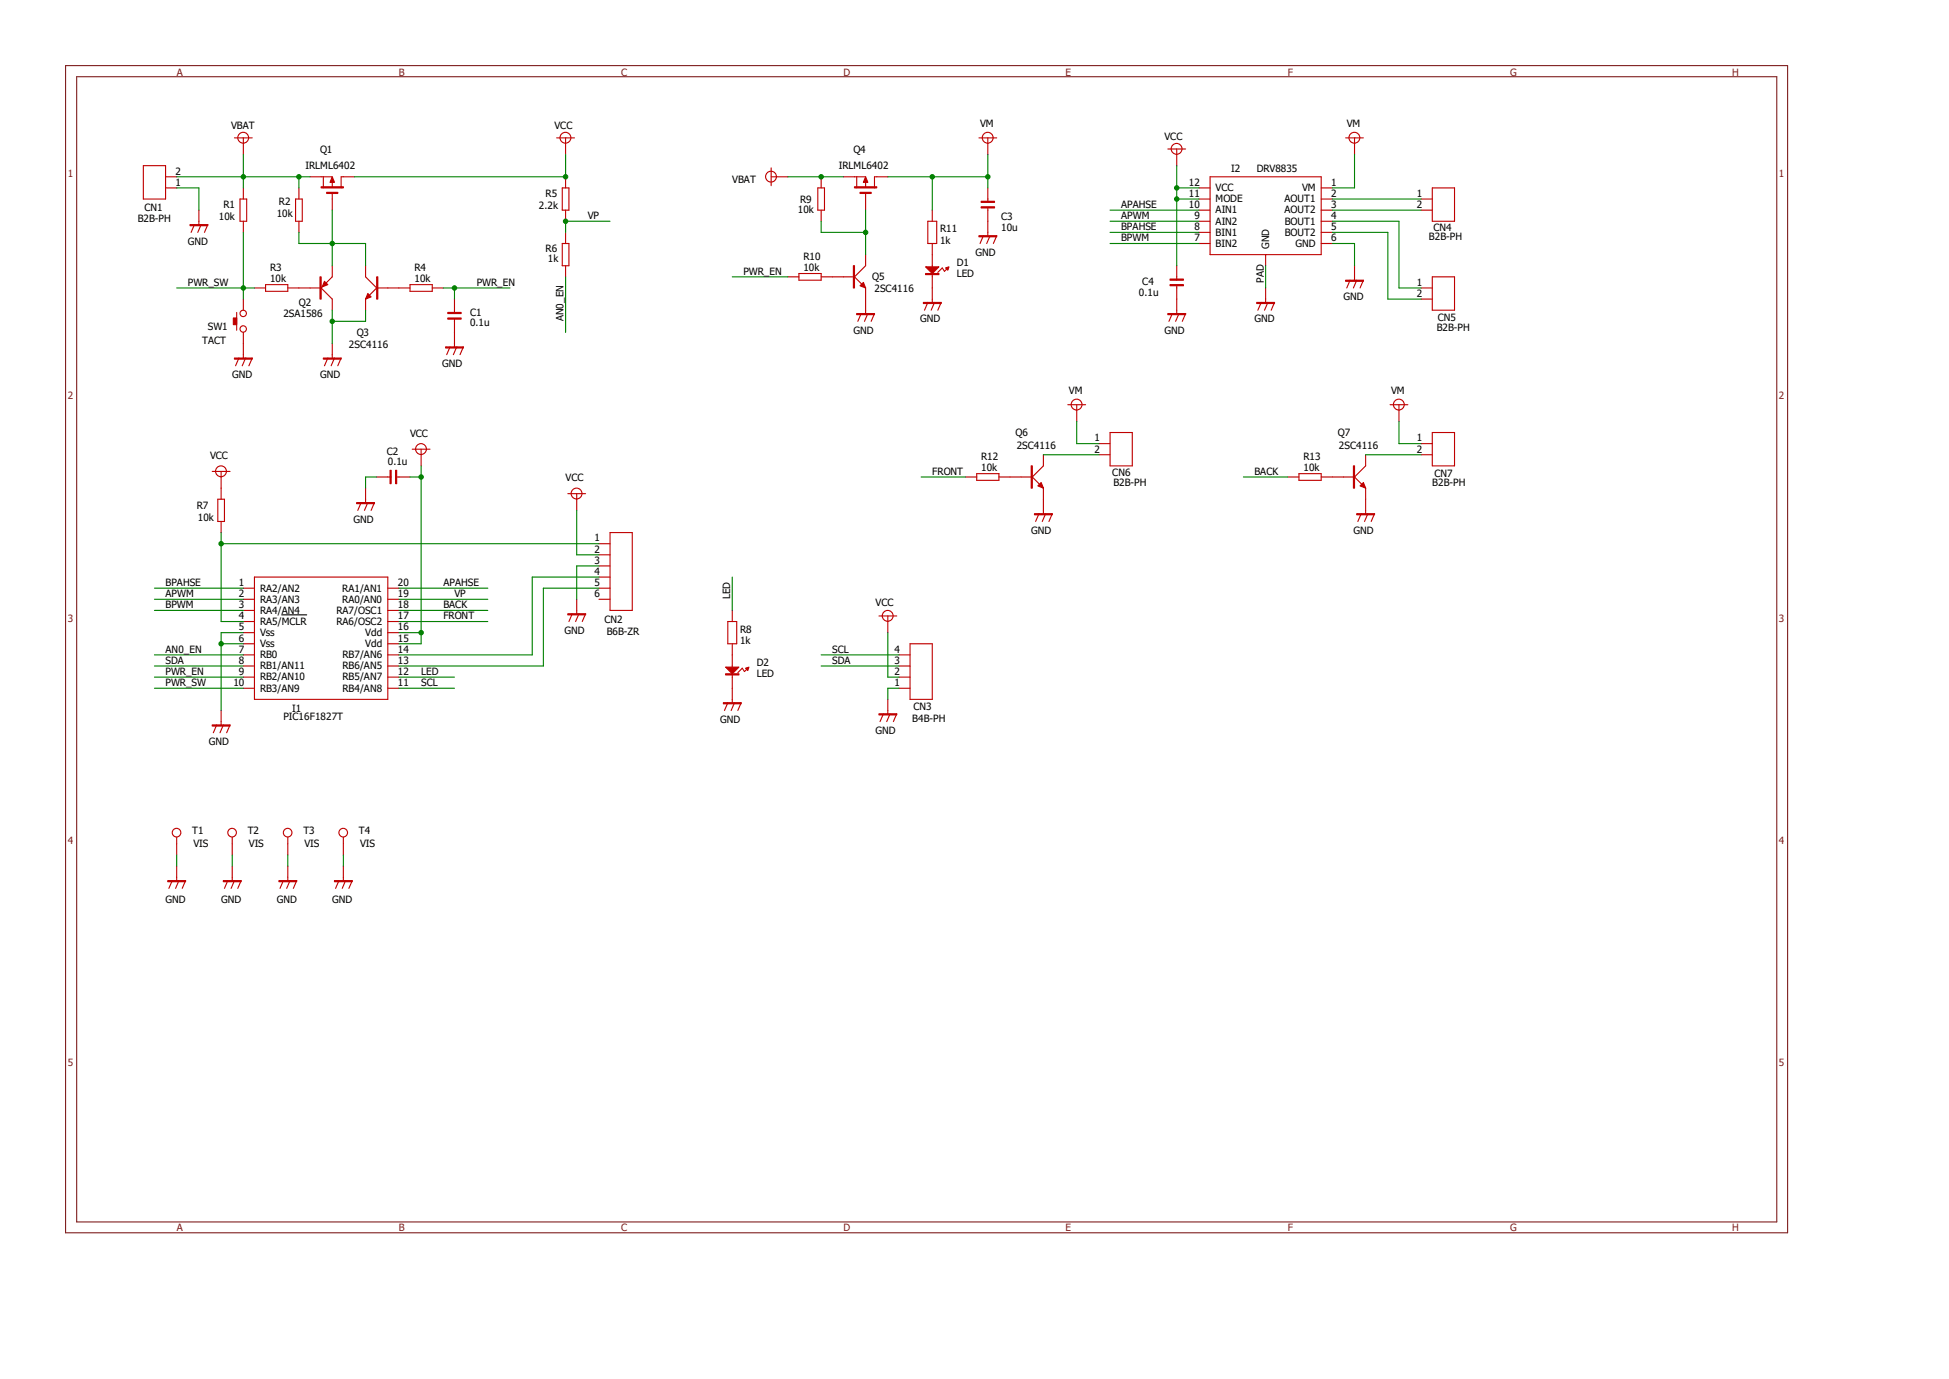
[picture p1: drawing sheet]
<svg xmlns="http://www.w3.org/2000/svg" width="297mm" height="210mm" viewBox="0 0 297 210" stroke-linecap="round" stroke-linejoin="round" font-family="sans-serif">
<path d="M10 10h262.4v177.7h-262.4zM11.7 11.7h259.1v174.4h-259.1z" fill="none" stroke="#802020" stroke-width=".17"/>
<g fill="none" stroke="#c00000" stroke-width=".17">
<path d="M21.8 25.2h3.4v5.1h-3.4zM25.2 28.6h1.7M25.2 26.9h1.7M29.6 34.2l-.5 1.2M30.3 32v2.2M30.6 34.2l-.5 1.2M31.7 34.2l-.5 1.2M35.7 21h2.7M36.6 30.3h1v3.4h-1zM37.1 21v2.5M37.1 28.6v1.7M37.1 33.7v1.7"/>
<path d="M45 30.3h1.1v3.4h-1.1zM45.6 28.6v1.7M45.6 33.7v1.7M47.2 26.9h3.4M49.3 26.9v1.7M50.6 27.6v.8M50.6 29.5v2.5M54 26.9h-2v1.7M84.8 21h2.7M85.7 28.6h1v3.4h-1zM85.7 37.1h1v3.4h-1zM86.2 21v2.5"/>
<path d="M86.2 26.9v1.7M86.2 32v1.7M86.2 35.4v1.7M117.5 26.9h2.6M117.5 25.6v2.7M124.6 28.6h1v3.4h-1zM125.1 26.9v1.7M125.1 32v1.7M128.5 26.9h3.4M130.6 26.9v1.7M131.9 27.6v.8M131.9 29.5v2.5"/>
<path d="M131.9 38.8v1.7l-1.7 1.7 1.7 1.7v3.9M135.3 26.9h-2v1.7M141.4 33.7h1.3v3.4h-1.3zM142.1 32v1.7M142.1 37.1v3.5M149.2 21h2.7M149.9 35.9l-.5 1.2M150.5 21v2.5M150.5 28.6v2.2M150.5 31.7v4.2M150.9 35.9l-.5 1.2M151.9 35.9l-.5 1.2"/>
<path d="M178 22.7h2.7M179.3 22.7v2.5M182.7 28.6h1.7M182.7 30.3h1.7M182.7 32h1.7M182.7 33.7h1.7M182.7 37.1h1.7M182.7 35.4h1.7M184.4 26.9h16.9v11.9h-16.9zM192.9 38.8v1.7M201.3 28.6h1.7M201.3 30.3h1.7"/>
<path d="M201.3 32h1.7M201.3 33.7h1.7M201.3 37.1h1.7M201.3 35.4h1.7M205.1 21h2.7M206.4 21v2.5M216.6 30.3h1.7M216.6 32h1.7M218.3 28.6h3.4v5.1h-3.4zM36.1 47.6v2.7M36.4 54.5l-.5 1.2M37.1 45.6v1.6"/>
<path d="M37.1 50.6v3.9M37.4 54.5l-.5 1.2M38.4 54.5l-.5 1.2M38.8 43.9h1.7M40.5 43.3h3.4v1.1h-3.4zM43.9 43.9h4.9M50 54.5l-.6 1.2M50.6 40.5v1.7l-1.7 1.7 1.7 1.7v1.6M50.6 52.3v2.2M51 54.5l-.5 1.2M52 54.5l-.5 1.2M55.7 40.5v1.7l1.7 1.7-1.7 1.7v1.6"/>
<path d="M57.6 43.9h4.9M62.5 43.3h3.4v1.1h-3.4zM65.9 43.9h1.7M68.6 52.8l-.5 1.2M69.3 45.6v2.2M69.3 48.6v4.2M69.6 52.8l-.5 1.2M70.6 52.8l-.5 1.2M86.2 40.5v1.7M120.1 42.2h1.7M121.8 41.7h3.3v1h-3.3zM125.1 42.2h4.9"/>
<path d="M131.2 47.8l-.5 1.1M132.2 47.8l-.5 1.1M133.3 47.8l-.5 1.1M141.4 46.1l-.5 1.1M142.1 41.8v4.3M142.4 46.1l-.5 1.1M143.4 46.1l-.5 1.1M144.4 40.8l-.5 .5-.3-.5-.7 .7M178.6 47.8l-.5 1.1M179.3 40.5v2.2M179.3 43.5v4.3M179.7 47.8l-.5 1.1"/>
<path d="M180.7 47.8l-.5 1.1M192.2 46.1l-.5 1.1M192.9 43.9v2.2M193.2 46.1l-.5 1.1M194.2 46.1l-.5 1.1M205.7 42.7l-.5 1.2M206.4 40.5v2.2M206.8 42.7l-.6 1.2M207.8 42.7l-.5 1.2M216.6 43.9h1.7M216.6 45.6h1.7M218.3 42.2h3.4v5h-3.4z"/>
<path d="M32.3 71.8h2.8M33.2 76h1v3.4h-1zM33.7 71.8v4.2M33.7 79.4v1.7M55 76.5l-.5 1.2M55.7 74.3v2.2M56 76.5l-.5 1.2M57.1 76.5l-.5 1.2M57.4 72.6h2.2M60.5 72.6h2M62.8 68.4h2.7M64.2 68.4v2.6"/>
<path d="M86.5 75.2h2.7M87.9 75.2v2.5M147.2 72.6h1.6M148.8 72.1h3.4v1.1h-3.4zM152.2 72.6h4.9M158.3 78.2l-.5 1.2M159 69.3v1.7l-1.7 1.6 1.7 1.7v3.9M159.3 78.2l-.5 1.2M160.4 78.2l-.5 1.2M162.7 61.6h2.7M164.1 61.6v2.6M167.5 67.6h1.7"/>
<path d="M167.5 69.3h1.7M169.2 65.9h3.4v5.1h-3.4zM196.3 72.6h1.7M198 72.1h3.3v1.1h-3.3zM201.3 72.6h4.9M207.4 78.2l-.5 1.2M208.1 69.3v1.7l-1.7 1.6 1.7 1.7v3.9M208.4 78.2l-.5 1.2M209.5 78.2l-.5 1.2M211.8 61.6h2.7M213.2 61.6v2.6M216.6 67.6h1.7"/>
<path d="M216.6 69.3h1.7M218.3 65.9h3.4v5.1h-3.4zM37.1 99.7h1.7M37.1 98h1.7M37.1 89.6h1.7M37.1 91.3h1.7M37.1 93h1.7M37.1 94.7h1.7M37.1 96.4h1.7M38.8 87.9h20.3v18.6h-20.3zM59.1 99.7h1.7M59.1 98h1.7"/>
<path d="M59.1 89.6h1.7M59.1 91.3h1.7M59.1 93h1.7M59.1 94.7h1.7M59.1 96.4h1.7M87.2 93.5l-.5 1.2M87.9 91.3v2.2M88.2 93.5l-.5 1.2M89.2 93.5l-.5 1.2M91.3 82.8h1.7M91.3 84.5h1.7M91.3 86.2h1.7"/>
<path d="M91.3 87.9h1.7M91.3 89.6h1.7M91.3 91.3h1.7M93 81.1h3.4v11.9h-3.4zM110.9 94.7h1.4v3.3h-1.4zM111.6 93v1.7M111.6 98v3.6M133.9 93.8h2.8M135.3 93.8v2.6M137 99.7h1.7M138.7 98h3.4v8.5h-3.4zM33 110.4l-.5 1.2"/>
<path d="M33.7 108.2v2.2M34 110.4l-.5 1.2M35.1 110.4l-.6 1.2M37.1 104.8h1.7M37.1 103.1h1.7M37.1 101.4h1.7M59.1 104.8h1.7M59.1 103.1h1.7M59.1 101.4h1.7M110.9 107l-.5 1.2M111.6 102.8v4.2M111.9 107l-.5 1.2"/>
<path d="M112.9 107l-.5 1.2M114 101.8l-.5 .5-.4-.5-.7 .6M134.6 108.7l-.5 1.2M135.3 106.5v2.2M135.6 108.7l-.5 1.2M136.7 108.7l-.6 1.2M137 104.8h1.7M137 103.1h1.7M137 101.4h1.7M26.2 134.1l-.5 1.2M26.9 127.5v2.7M26.9 131.9v2.2"/>
<path d="M27.3 134.1l-.5 1.2M28.3 134.1l-.5 1.2M34.7 134.1l-.5 1.2M35.4 127.5v2.7M35.4 131.9v2.2M35.7 134.1l-.5 1.2M36.7 134.1l-.5 1.2M43.2 134.1l-.5 1.2M43.9 127.5v2.7M43.9 131.9v2.2M44.2 134.1l-.5 1.2M45.2 134.1l-.5 1.2"/>
<path d="M51.6 134.1l-.5 1.2M52.3 127.5v2.7M52.3 131.9v2.2M52.7 134.1l-.5 1.2M53.7 134.1l-.5 1.2"/>
<circle cx="37.1" cy="21" r=".83"/>
<circle cx="86.2" cy="21" r=".83"/>
<circle cx="117.5" cy="26.9" r=".83"/>
<circle cx="150.5" cy="21" r=".83"/>
<circle cx="179.3" cy="22.7" r=".83"/>
<circle cx="206.4" cy="21" r=".83"/>
<circle cx="37.1" cy="47.7" r=".49"/>
<circle cx="37.1" cy="50.1" r=".49"/>
<circle cx="33.7" cy="71.8" r=".83"/>
<circle cx="64.2" cy="68.4" r=".83"/>
<circle cx="87.9" cy="75.2" r=".83"/>
<circle cx="164.1" cy="61.6" r=".83"/>
<circle cx="213.2" cy="61.6" r=".83"/>
<circle cx="135.3" cy="93.8" r=".83"/>
<circle cx="26.9" cy="126.8" r=".66"/>
<circle cx="35.4" cy="126.8" r=".66"/>
<circle cx="43.8" cy="126.8" r=".66"/>
<circle cx="52.3" cy="126.8" r=".66"/>
</g>
<g fill="#c00000" stroke="#c00000" stroke-width=".17">
<path d="M29 34.2h2.7v.2h-2.7z"/>
<path d="M48.9 28.4h3.4v.2h-3.4z"/>
<path d="M50.6 26.9l.4 .9h-.7z"/>
<path d="M49.8 29.3h1.7v.2h-1.7z"/>
<path d="M49.3 54.5h2.7v.2h-2.7z"/>
<path d="M35.7 54.5h2.7v.2h-2.7z"/>
<path d="M67.9 52.8h2.7v.2h-2.7z"/>
<path d="M35.6 48.4h.5v1h-.5z"/>
<path d="M110.2 107h2.7v.2h-2.7z"/>
<path d="M133.9 108.7h2.8v.2h-2.8z"/>
<path d="M149.2 35.9h2.7v.2h-2.7z"/>
<path d="M140.7 46.1h2.7v.1h-2.7z"/>
<path d="M130.6 47.8h2.7v.1h-2.7z"/>
<path d="M191.5 46.1h2.7v.1h-2.7z"/>
<path d="M205.1 42.7h2.7v.1h-2.7z"/>
<path d="M178 47.8h2.7v.1h-2.7z"/>
<path d="M157.6 78.2h2.8v.2h-2.8z"/>
<path d="M206.8 78.2h2.7v.2h-2.7z"/>
<path d="M32.3 110.4h2.8v.2h-2.8z"/>
<path d="M54.4 76.5h2.7v.2h-2.7z"/>
<path d="M86.5 93.5h2.7v.1h-2.7z"/>
<path d="M48.8 42.2h.1v3.4h-.1z"/>
<path d="M49.4 42.8l.6 .5-.9 .4z"/>
<path d="M57.4 42.2h.2v3.4h-.2z"/>
<path d="M56 44.7l.6 .5-.9 .4z"/>
<path d="M130.2 28.4h3.4v.2h-3.4z"/>
<path d="M131.9 26.9l.3 .9h-.6z"/>
<path d="M131.1 29.3h1.7v.2h-1.7z"/>
<path d="M130 40.5h.2v3.4h-.2z"/>
<path d="M131.1 43.5l.5-.5 .3 .9z"/>
<path d="M141.1 40.6h2l-1 1.1z"/>
<path d="M141.1 41.7h2v.1h-2z"/>
<path d="M144.1 40.8l.5-.2-.2 .5z"/>
<path d="M68.2 48.4h2.1v.2h-2.1z"/>
<path d="M68.2 47.6h2.1v.2h-2.1z"/>
<path d="M60.3 71.6h.2v2.1h-.2z"/>
<path d="M59.4 71.6h.2v2.1h-.2z"/>
<path d="M149.5 31.5h2.1v.2h-2.1z"/>
<path d="M149.5 30.6h2.1v.2h-2.1z"/>
<path d="M178.3 43.3h2v.2h-2z"/>
<path d="M178.3 42.5h2v.2h-2z"/>
<path d="M110.6 101.6h2l-1 1z"/>
<path d="M110.6 102.6h2v.2h-2z"/>
<path d="M113.6 101.8l.5-.2-.1 .5z"/>
<path d="M157.1 71h.2v3.3h-.2z"/>
<path d="M158.2 74l.5-.5 .3 .8z"/>
<path d="M206.2 71h.2v3.3h-.2z"/>
<path d="M207.3 74l.5-.5 .3 .8z"/>
<path d="M25.6 134.1h2.7v.2h-2.7z"/>
<path d="M34 134.1h2.7v.2h-2.7z"/>
<path d="M42.5 134.1h2.7v.2h-2.7z"/>
<path d="M51 134.1h2.7v.2h-2.7z"/>
</g>
<path d="M42.9 93.6h3.8" fill="none" stroke="#000" stroke-width=".17"/>
<g fill="none" stroke="#008000" stroke-width=".17">
<path d="M26.9 28.6h3.4v3.4M26.9 26.9h20.3M37.1 23.5v5.1M37.1 35.4v10.2M45.6 26.9v1.7M45.6 35.4v1.7h10.1v3.4M50.6 32v8.5M86.2 23.5v3.4h-32.2M93 33.7h-6.8v1.7M120.1 26.9h8.4M125.1 33.7v1.7h6.8M131.9 32v6.8"/>
<path d="M135.3 26.9h15.2M142.1 26.9v5.1M150.5 23.5v5.1M169.2 33.7h13.5M169.2 35.4h13.5M169.2 37.1h13.5M169.2 32h13.5M179.3 28.6h3.4M179.3 30.3h3.4M179.3 25.2v15.3M203 33.7h10.2v10.2h3.4M203 35.4h8.5v10.2h5.1"/>
<path d="M203 37.1h3.4v3.4M203 30.3h13.6M203 32h13.6M206.4 23.5v5.1h-3.4M26.9 43.9h11.9M50.6 47.2v5.1M55.7 47.2v1.7h-5.1M67.6 43.9h10.1M69.3 43.9v1.7M86.2 42.2v8.4M111.6 42.2h8.5M192.9 40.5v3.4"/>
<path d="M57.4 72.6h-1.7v1.7M62.5 72.6h1.7M64.2 71v27h-3.4M87.9 77.7v6.8h3.4M140.4 72.6h6.8M159 69.3h8.5M164.1 64.2v3.4h3.4M189.5 72.6h6.8M208.1 69.3h8.5M213.2 64.2v3.4h3.4M23.5 99.7h13.6M23.5 89.6h13.6"/>
<path d="M23.5 91.3h13.6M23.5 93h13.6M33.7 98h3.4M33.7 81.1v13.6h3.4M33.7 82.8h57.6M37.1 96.4h-3.4v11.8M60.8 96.4h3.4M60.8 94.7h13.5M60.8 89.6h13.5M60.8 91.3h13.5M60.8 93h13.5M91.3 87.9h-10.2v11.8h-20.3"/>
<path d="M91.3 89.6h-8.5v11.8h-22M91.3 86.2h-3.4v5.1M111.6 87.9v5.1M125.1 99.7h11.9M135.3 96.4v6.7h1.7M23.5 104.8h13.6M23.5 103.1h13.6M23.5 101.4h13.6M60.8 104.8h8.5M60.8 103.1h8.5M125.1 101.4h11.9M137 104.8h-1.7v1.7"/>
<path d="M26.9 130.2v1.7M35.4 130.2v1.7M43.9 130.2v1.7M52.3 130.2v1.7"/>
</g>
<g fill="#008000" stroke="#008000" stroke-width=".15">
<circle cx="37.1" cy="26.9" r=".34"/>
<circle cx="86.2" cy="26.9" r=".34"/>
<circle cx="86.2" cy="33.7" r=".34"/>
<circle cx="45.6" cy="26.9" r=".34"/>
<circle cx="50.6" cy="37.1" r=".34"/>
<circle cx="37.1" cy="43.9" r=".34"/>
<circle cx="50.6" cy="48.9" r=".34"/>
<circle cx="69.3" cy="43.9" r=".34"/>
<circle cx="125.1" cy="26.9" r=".34"/>
<circle cx="131.9" cy="35.4" r=".34"/>
<circle cx="150.5" cy="26.9" r=".34"/>
<circle cx="142.1" cy="26.9" r=".34"/>
<circle cx="179.3" cy="28.6" r=".34"/>
<circle cx="179.3" cy="30.3" r=".34"/>
<circle cx="33.7" cy="98" r=".34"/>
<circle cx="64.2" cy="96.4" r=".34"/>
<circle cx="33.7" cy="82.8" r=".34"/>
<circle cx="64.2" cy="72.6" r=".34"/>
</g>
<g font-size="1.5" fill="#802020">
<text x="26.9" y="11.5">A</text>
<text x="60.8" y="11.5">B</text>
<text x="94.7" y="11.5">C</text>
<text x="128.5" y="11.5">D</text>
<text x="162.4" y="11.5">E</text>
<text x="196.3" y="11.5">F</text>
<text x="230.1" y="11.5">G</text>
<text x="264" y="11.5">H</text>
<text x="10.3" y="26.9">1</text>
<text x="271.1" y="26.9">1</text>
<text x="10.3" y="60.8">2</text>
<text x="271.1" y="60.8">2</text>
<text x="10.3" y="94.7">3</text>
<text x="271.1" y="94.7">3</text>
<text x="10.3" y="128.5">4</text>
<text x="271.1" y="128.5">4</text>
<text x="10.3" y="162.4">5</text>
<text x="271.1" y="162.4">5</text>
<text x="26.9" y="187.5">A</text>
<text x="60.8" y="187.5">B</text>
<text x="94.7" y="187.5">C</text>
<text x="128.5" y="187.5">D</text>
<text x="162.4" y="187.5">E</text>
<text x="196.3" y="187.5">F</text>
<text x="230.1" y="187.5">G</text>
<text x="264" y="187.5">H</text>
</g>
<g font-size="1.5">
<text x="35.2" y="19.6">VBAT</text>
<text x="48.8" y="23.4">Q1</text>
<text x="84.5" y="19.6">VCC</text>
<text x="130" y="23.4">Q4</text>
<text x="149.4" y="19.3">VM</text>
<text x="177.5" y="21.3">VCC</text>
<text x="205.2" y="19.3">VM</text>
<text x="26.8" y="28.3">1</text>
<text x="26.8" y="26.6">2</text>
<text x="46.6" y="25.7">IRLML6402</text>
<text x="83.1" y="30">R5</text>
<text x="111.6" y="27.9">VBAT</text>
<text x="127.8" y="25.7">IRLML6402</text>
<text x="181.2" y="30">11</text>
<text x="181.2" y="28.3">12</text>
<text x="185.3" y="29.1">VCC</text>
<text x="187.6" y="26.2">I2</text>
<text x="191.5" y="26.2">DRV8835</text>
<text x="198.4" y="29.1">VM</text>
<text x="202.9" y="28.3">1</text>
<text x="202.9" y="30">2</text>
<text x="215.9" y="30">1</text>
<text x="21" y="33.9">B2B-PH</text>
<text x="22" y="32.2">CN1</text>
<text x="33.4" y="33.5">10k</text>
<text x="34" y="31.7">R1</text>
<text x="42.2" y="33">10k</text>
<text x="42.5" y="31.2">R2</text>
<text x="82.1" y="31.8">2.2k</text>
<text x="89.6" y="33.4">VP</text>
<text x="121.6" y="32.5">10k</text>
<text x="121.9" y="31">R9</text>
<text x="143.3" y="35.4">R11</text>
<text x="152.6" y="35.2">10u</text>
<text x="152.6" y="33.5">C3</text>
<text x="170.9" y="31.7">APAHSE</text>
<text x="170.9" y="35.1">BPAHSE</text>
<text x="170.9" y="33.4">APWM</text>
<text x="181.2" y="31.7">10</text>
<text x="182" y="35.1">8</text>
<text x="182" y="33.4">9</text>
<text x="185.3" y="35.9">BIN1</text>
<text x="185.3" y="34.2">AIN2</text>
<text x="185.3" y="32.5">AIN1</text>
<text x="185.3" y="30.8">MODE</text>
<text x="195.7" y="30.8">AOUT1</text>
<text x="195.7" y="32.5">AOUT2</text>
<text x="195.8" y="34.2">BOUT1</text>
<text x="195.8" y="35.9">BOUT2</text>
<text x="202.9" y="31.7">3</text>
<text x="202.9" y="33.4">4</text>
<text x="202.9" y="35.1">5</text>
<text x="215.9" y="31.7">2</text>
<text x="218.4" y="35.2">CN4</text>
<text x="28.6" y="37.3">GND</text>
<text x="41.1" y="41.3">R3</text>
<text x="63.2" y="41.3">R4</text>
<text x="83.1" y="38.4">R6</text>
<text x="83.5" y="40">1k</text>
<text x="113.3" y="41.8">PWR_EN</text>
<text x="122.4" y="41.3">10k</text>
<text x="122.4" y="39.6">R10</text>
<text x="143.3" y="37.1">1k</text>
<text x="145.8" y="40.5">D1</text>
<text x="148.7" y="38.9">GND</text>
<text x="170.9" y="36.7">BPWM</text>
<text x="182" y="36.7">7</text>
<text x="185.3" y="37.6">BIN2</text>
<text x="193.4" y="37.9" transform="rotate(-90 193.4 37.9)">GND</text>
<text x="197.4" y="37.6">GND</text>
<text x="202.9" y="36.7">6</text>
<text x="217.8" y="36.6">B2B-PH</text>
<text x="28.6" y="43.5">PWR_SW</text>
<text x="41.1" y="43">10k</text>
<text x="45.6" y="46.6">Q2</text>
<text x="63.2" y="43">10k</text>
<text x="72.6" y="43.5">PWR_EN</text>
<text x="132.9" y="42.7">Q5</text>
<text x="133.3" y="44.5">2SC4116</text>
<text x="145.8" y="42.2">LED</text>
<text x="173.6" y="45">0.1u</text>
<text x="174.1" y="43.3">C4</text>
<text x="192.6" y="43.1" transform="rotate(-90 192.6 43.1)">PAD</text>
<text x="204.7" y="45.7">GND</text>
<text x="215.9" y="43.5">1</text>
<text x="215.9" y="45.2">2</text>
<text x="30.8" y="52.3">TACT</text>
<text x="31.7" y="50.3">SW1</text>
<text x="43.2" y="48.3">2SA1586</text>
<text x="53.2" y="53">2SC4116</text>
<text x="54.4" y="51.1">Q3</text>
<text x="71.6" y="49.6">0.1u</text>
<text x="71.6" y="48.1">C1</text>
<text x="85.9" y="48.9" transform="rotate(-90 85.9 48.9)">AN0_EN</text>
<text x="130" y="50.8">GND</text>
<text x="140.2" y="49.1">GND</text>
<text x="177.5" y="50.8">GND</text>
<text x="191.2" y="49.1">GND</text>
<text x="218.9" y="50.5">B2B-PH</text>
<text x="219.1" y="48.9">CN5</text>
<text x="35.4" y="57.6">GND</text>
<text x="48.8" y="57.6">GND</text>
<text x="67.4" y="55.9">GND</text>
<text x="162.9" y="59.9">VM</text>
<text x="212" y="59.9">VM</text>
<text x="32" y="69.9">VCC</text>
<text x="58.9" y="69.3">C2</text>
<text x="59.1" y="70.8">0.1u</text>
<text x="62.5" y="66.5">VCC</text>
<text x="149.5" y="71.8">10k</text>
<text x="149.5" y="70.1">R12</text>
<text x="154.8" y="66.4">Q6</text>
<text x="154.9" y="68.4">2SC4116</text>
<text x="166.8" y="67.2">1</text>
<text x="166.8" y="68.9">2</text>
<text x="198.6" y="71.8">10k</text>
<text x="198.6" y="70.1">R13</text>
<text x="203.9" y="66.4">Q7</text>
<text x="204" y="68.4">2SC4116</text>
<text x="215.9" y="67.2">1</text>
<text x="215.9" y="68.9">2</text>
<text x="30" y="77.6">R7</text>
<text x="86.2" y="73.3">VCC</text>
<text x="142.1" y="72.3">FRONT</text>
<text x="169.5" y="72.5">CN6</text>
<text x="169.7" y="74">B2B-PH</text>
<text x="191.2" y="72.3">BACK</text>
<text x="218.3" y="74">B2B-PH</text>
<text x="218.6" y="72.6">CN7</text>
<text x="30.1" y="79.4">10k</text>
<text x="53.8" y="79.6">GND</text>
<text x="90.6" y="82.5">1</text>
<text x="157.1" y="81.3">GND</text>
<text x="206.2" y="81.3">GND</text>
<text x="25.2" y="89.2">BPAHSE</text>
<text x="36.4" y="89.2">1</text>
<text x="60.6" y="89.2">20</text>
<text x="67.6" y="89.2">APAHSE</text>
<text x="90.6" y="84.2">2</text>
<text x="90.6" y="85.9">3</text>
<text x="90.6" y="87.5">4</text>
<text x="90.6" y="89.2">5</text>
<text x="25.2" y="90.9">APWM</text>
<text x="25.2" y="92.6">BPWM</text>
<text x="36.4" y="90.9">2</text>
<text x="36.4" y="94.3">4</text>
<text x="36.4" y="92.6">3</text>
<text x="39.6" y="90.1">RA2/AN2</text>
<text x="39.6" y="91.8">RA3/AN3</text>
<text x="39.6" y="95.2">RA5/MCLR</text>
<text x="39.6" y="93.5">RA4/AN4</text>
<text x="51.3" y="95.2">RA6/OSC2</text>
<text x="51.3" y="93.5">RA7/OSC1</text>
<text x="52.2" y="91.8">RA0/AN0</text>
<text x="52.2" y="90.1">RA1/AN1</text>
<text x="60.6" y="94.3">17</text>
<text x="60.6" y="92.6">18</text>
<text x="60.6" y="90.9">19</text>
<text x="67.6" y="94.3">FRONT</text>
<text x="67.6" y="92.6">BACK</text>
<text x="69.3" y="90.9">VP</text>
<text x="90.6" y="90.9">6</text>
<text x="92.1" y="94.8">CN2</text>
<text x="111.3" y="91.3" transform="rotate(-90 111.3 91.3)">LED</text>
<text x="133.4" y="92.3">VCC</text>
<text x="25.2" y="101.1">SDA</text>
<text x="25.2" y="99.4">AN0_EN</text>
<text x="36.4" y="96">5</text>
<text x="36.4" y="97.7">6</text>
<text x="36.4" y="99.4">7</text>
<text x="36.4" y="101.1">8</text>
<text x="39.6" y="96.9">Vss</text>
<text x="39.6" y="98.6">Vss</text>
<text x="39.6" y="100.2">RB0</text>
<text x="39.6" y="101.9">RB1/AN11</text>
<text x="52.2" y="101.9">RB6/AN5</text>
<text x="52.2" y="100.2">RB7/AN6</text>
<text x="55.7" y="98.6">Vdd</text>
<text x="55.7" y="96.9">Vdd</text>
<text x="60.6" y="101.1">13</text>
<text x="60.6" y="99.4">14</text>
<text x="60.6" y="97.7">15</text>
<text x="60.6" y="96">16</text>
<text x="86" y="96.5">GND</text>
<text x="92.5" y="96.7">B6B-ZR</text>
<text x="112.8" y="98">1k</text>
<text x="112.8" y="96.4">R8</text>
<text x="115.3" y="101.4">D2</text>
<text x="126.8" y="99.4">SCL</text>
<text x="126.8" y="101.1">SDA</text>
<text x="136.3" y="101.1">3</text>
<text x="136.3" y="99.4">4</text>
<text x="25.2" y="102.8">PWR_EN</text>
<text x="25.2" y="104.5">PWR_SW</text>
<text x="35.6" y="104.5">10</text>
<text x="36.4" y="102.8">9</text>
<text x="39.6" y="103.6">RB2/AN10</text>
<text x="39.6" y="105.3">RB3/AN9</text>
<text x="52.2" y="105.3">RB4/AN8</text>
<text x="52.2" y="103.6">RB5/AN7</text>
<text x="60.6" y="104.5">11</text>
<text x="60.6" y="102.8">12</text>
<text x="64.2" y="104.5">SCL</text>
<text x="64.2" y="102.8">LED</text>
<text x="115.3" y="103.1">LED</text>
<text x="136.3" y="104.5">1</text>
<text x="136.3" y="102.8">2</text>
<text x="31.8" y="113.5">GND</text>
<text x="43.2" y="109.7">PIC16F1827T</text>
<text x="44.5" y="108.4">I1</text>
<text x="109.7" y="110.1">GND</text>
<text x="133.4" y="111.8">GND</text>
<text x="139" y="109.9">B4B-PH</text>
<text x="139.2" y="108.2">CN3</text>
<text x="29.3" y="127">T1</text>
<text x="29.5" y="129">VIS</text>
<text x="37.8" y="127">T2</text>
<text x="37.9" y="129">VIS</text>
<text x="46.2" y="127">T3</text>
<text x="46.4" y="129">VIS</text>
<text x="54.7" y="127">T4</text>
<text x="54.9" y="129">VIS</text>
<text x="25.2" y="137.5">GND</text>
<text x="33.7" y="137.5">GND</text>
<text x="42.2" y="137.5">GND</text>
<text x="50.6" y="137.5">GND</text>
</g>
</svg>
